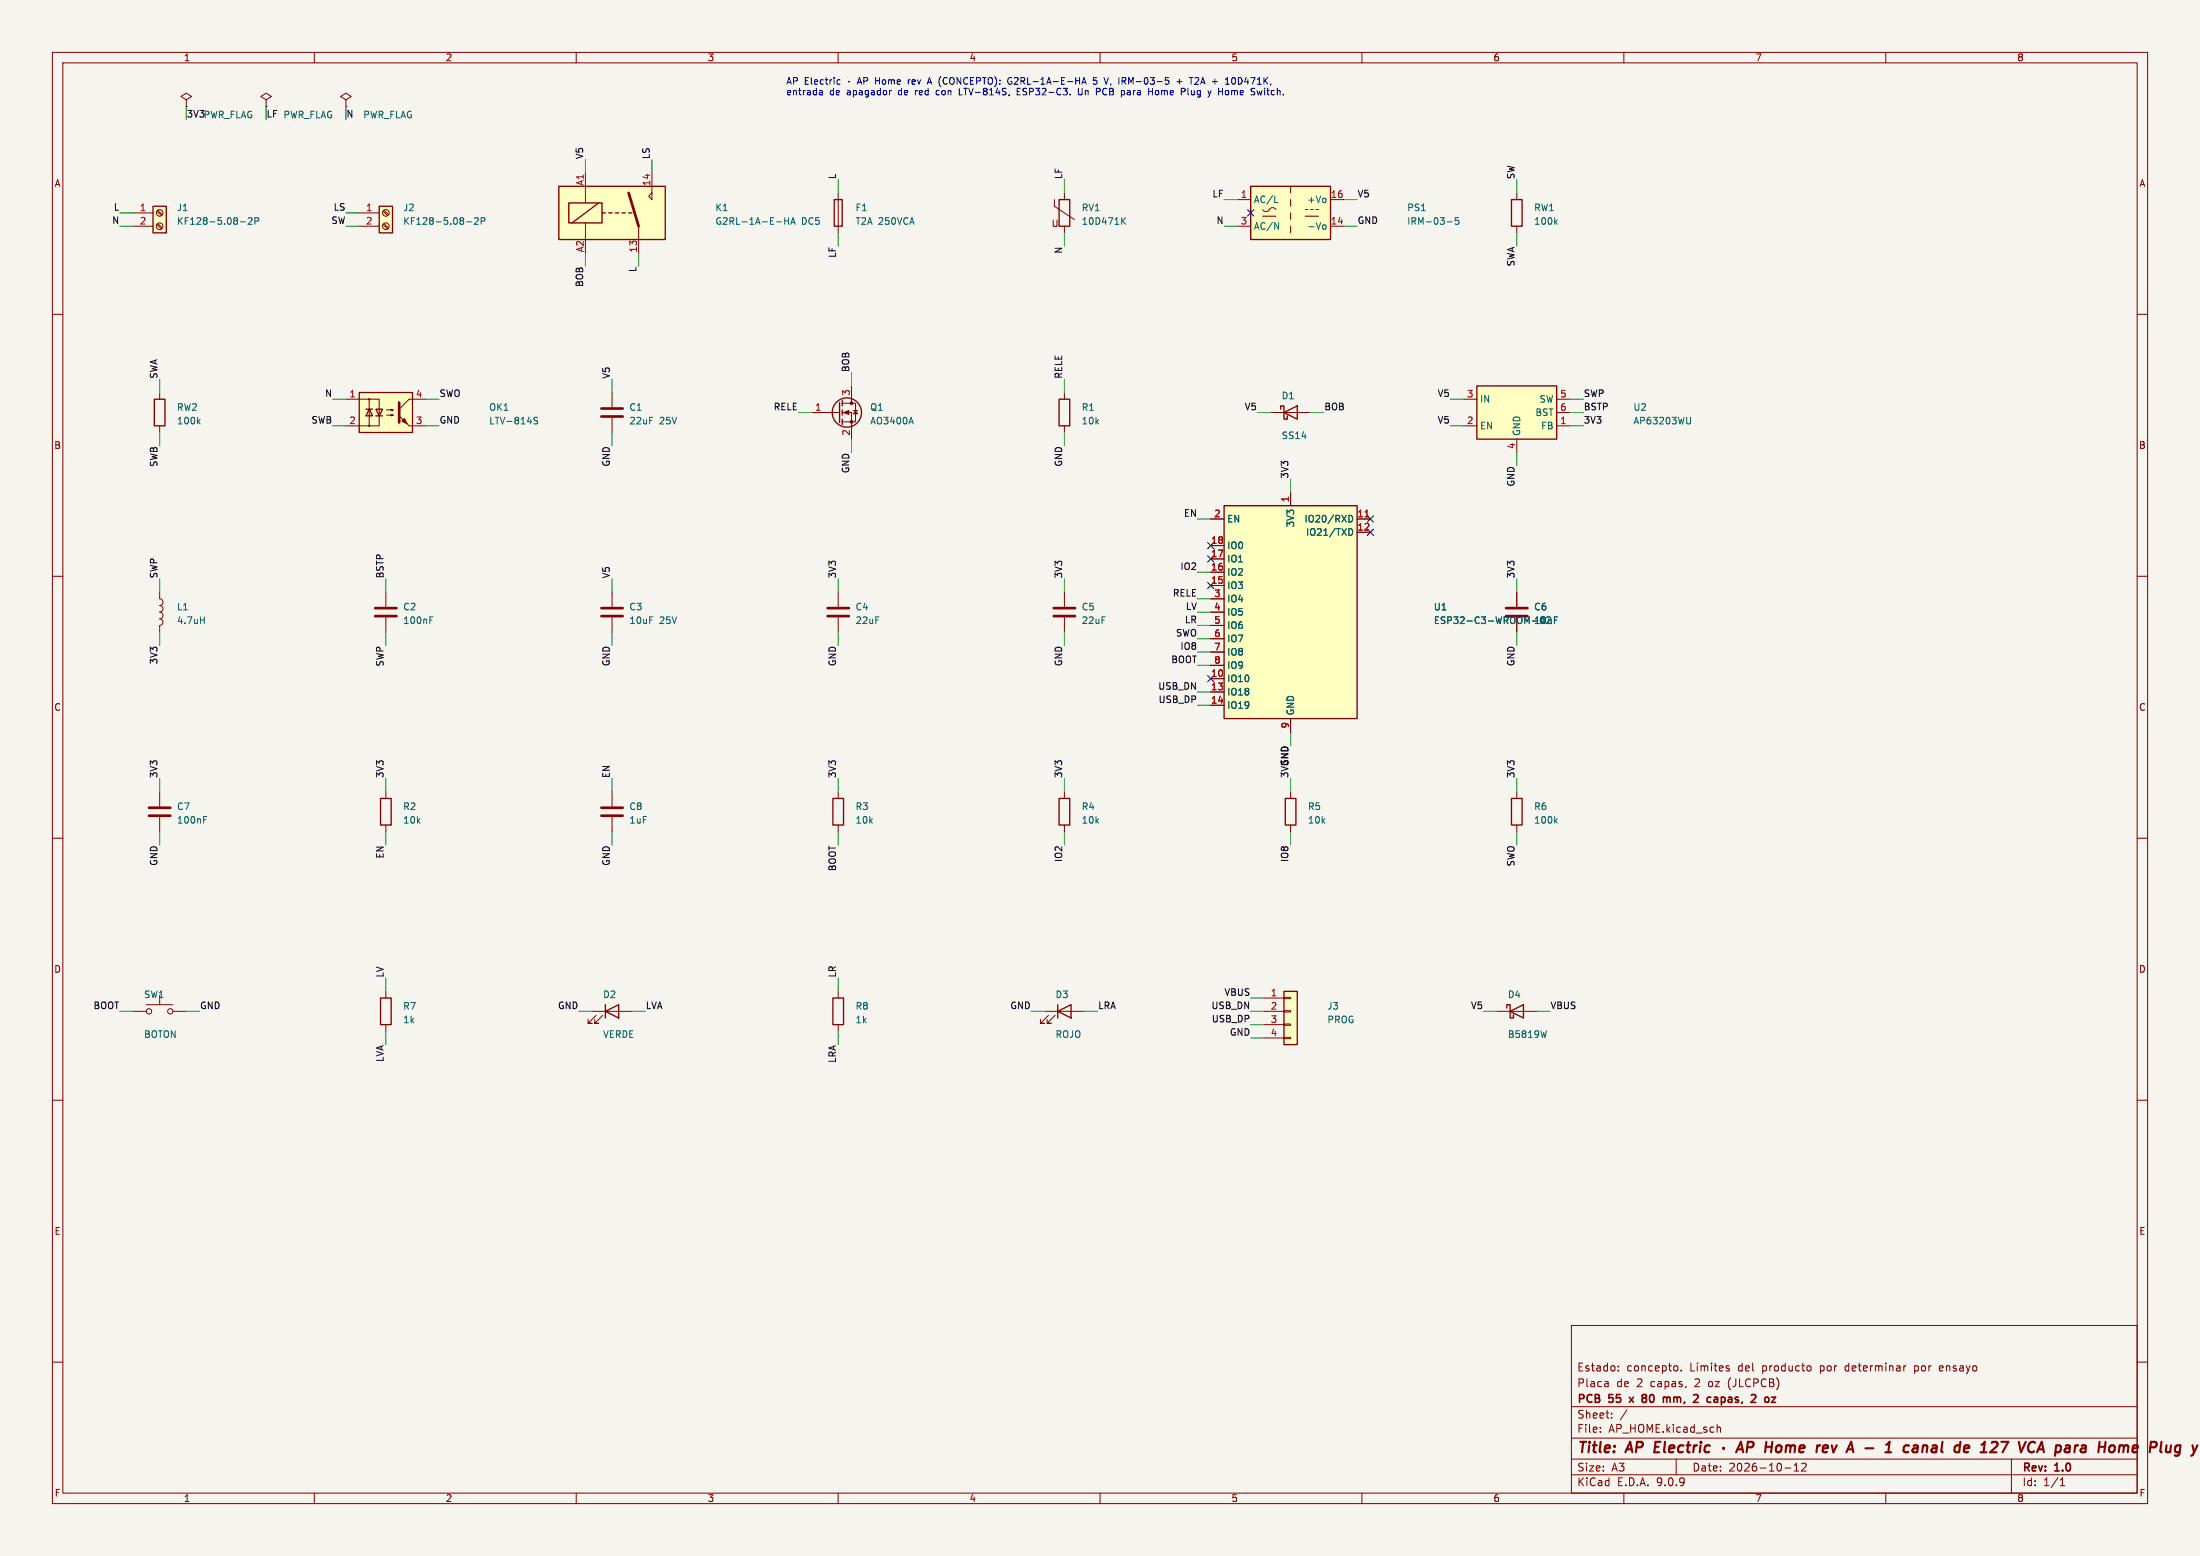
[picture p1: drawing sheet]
<svg xmlns="http://www.w3.org/2000/svg" width="420mm" height="297mm" viewBox="0 0 420 297" stroke-linecap="round" stroke-linejoin="round" font-family="sans-serif">
<path d="M0 0h420v297h-420z" fill="#f5f4ef" stroke="#f5f4ef" stroke-width=".19"/>
<g fill="none" stroke="#840000" stroke-width=".19">
<path d="M10 10h400v277h-400zM12 12h396v273h-396zM60 10v2M110 10v2M160 10v2M210 10v2M260 10v2M310 10v2M360 10v2M10 60h2M408 60h2M10 110h2"/>
<path d="M408 110h2M10 160h2M408 160h2M10 210h2M408 210h2M300 253h108v32h-108zM10 260h2M300 278.5h108M300 274.5h108M300 268.5h108M305.5 273.2v.2M305.5 272.5v.1"/>
<path d="M306.8 263.7l.2 .2v.8M307 264.6l-.1 .1M307 264l-.1 .1M307.7 270.5v.2M307.7 269.8v.1M308.9 261.5v.2M308.9 260.8v.1M310.6 269.1l-1.3 1.9M320 278.5v3M320 260.7l.3 .3v.4l-.3 .3M320.9 261.5v.2M322.8 260.2v1.5h.7"/>
<path d="M324 260.7v1M324.2 260.1l-.3 .2M324.7 260.7v1M324.7 260.8l.5-.1 .2 .2M325.4 260.9l.2-.2 .3 .1 .1 .9M325.4 260.9v.8M326.7 260.2v.1M326.7 260.7v1M327.2 260.7h.6M327.4 260.2v1.3l.4 .2M327.8 271.9v1.5M327.8 272.5l.2-.1 .4 .1v.9"/>
<path d="M328.2 261.2l.7-.2v-.2l-.5-.1-.2 .2 .1 .7h.6M330.1 260.8l-.4-.1-.2 .2 .1 .2 .5 .2v.3h-.6M336.5 260.8l.4-.1 .3 .3-.1 .6h-.6M336.5 260.7v1.5M337.9 260.7v1M338.3 260.7l-.3 .1-.1 .2M338.9 260.8l.3-.1 .3 .3v.4l-.3 .3-.3-.1-.2-.2zM340.8 260.8l-.4-.1-.3 .3 .1 .6h.6M340.8 260.2v1.5M341.5 260.7l.1 .9 .3 .1 .3-.2M342.2 260.7v1M342.5 279.7l.4-.4v1.5"/>
<path d="M343.5 260.8l-.4-.1-.3 .3 .1 .6h.6M343.9 260.7h.6M343.9 279.4l.6-.1 .2 .1 .1 .3-.9 1.1h.9M344.2 260.2v1.3l.3 .2M345.1 260.8l.3-.1 .3 .3v.4l-.3 .3-.3-.1-.2-.2zM363.9 260.7l-.3 .1-.2 .2M365.5 260.7v1.5M365.5 261.6l.2 .1M365.7 260.7l-.2 .1M370.7 260.7h-.3l-.2 .2 .1 .7 .4 .1M370.9 261l-.7 .2M384 278.5v6.5"/>
<path d="M408 260h2M60 285v2M110 285v2M160 285v2M210 285v2M260 285v2M300 281.5h108M310 285v2M340.7 280.2h1.2M342.5 280.8h.9M360 285v2M393.3 283.6h.9"/>
<path d="M393.3 282.5l.4-.4v1.5"/>
</g>
<g fill="none" stroke="#840000" stroke-width=".4">
<path d="M316.1 275.2l-.3 2h1M329.1 276.3l-.1 .2M331.4 277.2l.9-2 .5 2M331.7 276.6h.9M333.5 276.3h.8a.55 .55 0 0 0 .5-.5 .55 .55 0 0 0-.4-.6h-.7l-.3 2M337.1 276.2h1.1M337.2 275.2l-.2 2M338.3 275.2l-.2 2M339.5 275.9l-.4 .4-.1 .5 .2 .3 .4 .1M349.7 275.9l.3 1.3 .6-1.3M352.5 277.2l.9-2 .4 2M352.7 276.6h1"/>
<path d="M356.1 276.4h1.5M359.9 277.2h1.1M360.5 275.5l.2-.3-.2 2M364.4 276a.66 .66 0 0 0-.9 .3l-.1 .5 .1 .3h.8M365.3 276h.8M366.1 276.3l-.7 .1a.4 .4 0 0 0-.3 .4 .4 .4 0 0 0 .2 .4l.7-.1M368.8 277.1h.8M368.9 276h.8l-.1 1.2M369.7 276.3l-.9 .2M378.1 277.2h1.1M380.5 275.2l-.3 .2M381.2 276.1l-1.3 1.1h1.2"/>
<path d="M385.4 275.2l.4 2 .9-2M392.7 275.9l.6 .1 .2 .3-.1 .5-.4 .4M394.9 275.9l-.6 .1M395 276.4h-.5a.4 .4 0 0 0-.4 .4 .4 .4 0 0 0 .3 .4h.5M410.5 276.3h.8M411.4 275.2h-.8l-.2 2"/>
</g>
<g fill="none" stroke="#840000" stroke-width=".3">
<path d="M311 266.7l.8 1M311.8 266.7l-.8 1M313.6 266.8h.2M313.6 267.6h.6M313.8 266.8h.2M313.8 266.8l-.2 .1M314 266.8l.2 .1M314.2 266.3l-.4-.1-.3 .3M314.2 266.8h-.2M317.8 266.7l.3 .1 .1 .1M318.2 266.9l.2-.2 .4 .1v.1M318.2 266.9v.8"/>
<path d="M323.3 266.3l.6-.1 .3 .3M327.4 266.7h.3l.2 .2v.8M327.9 267.6l-.5 .1M327.9 267l-.5 .1M334.3 266.3l.6-.1 .3 .3M337.4 266.7l-.4 .1-.1 .2 .1 .5 .4 .2"/>
</g>
<path d="M68.6 74.9h10.1v7.7h-10.1z" fill="#ffffc2"/>
<path d="M68.6 74.9h10.1v7.7h-10.1zM69.8 78.1h1.3M70.5 78.1l.6 1.3h-1.3zM71.8 78.1h1.2l-.6 1.3zM71.8 79.4h1.2" fill="none" stroke="#840000" stroke-width=".25"/>
<g fill="none" stroke="#840000" stroke-width=".19">
<path d="M66 76.2h6.4v5.1h-6.4M70.5 76.2v5.1M73.8 78.2h1.3l-.4 .2v-.3l.4 .1M73.8 79.2h1.3l-.4 .2v-.3l.4 .1M81.3 76.2h-3.2l-1.9 1.9M78.1 81.3h3.2M30.5 113v1.3a.64 .64 0 0 1 .6 .6 .64 .64 0 0 1-.6 .7 .64 .64 0 0 1 .6 .6 .64 .64 0 0 1-.6 .6 .64 .64 0 0 1 .6 .7 .64 .64 0 0 1-.6 .6 .64 .64 0 0 1 .6 .6 .64 .64 0 0 1-.6 .7v1.3"/>
<circle cx="70.5" cy="76.2" r=".13"/>
<circle cx="70.5" cy="81.3" r=".13"/>
</g>
<path d="M76.2 76.8v3.8" fill="none" stroke="#840000" stroke-width=".51"/>
<g fill="#840000" stroke="#840000" stroke-width=".19">
<path d="M76.7 80.4l.5-.5 .5 1z"/>
<path d="M76.2 79.4l1.9 1.9z"/>
</g>
<path d="M102.6 79.7l-.4-.1-.2 .2v.3l.5 .3 .1 .3-.2 .2h-.5M38.3 118.4h.7M39 117.7v1.3" fill="none" stroke="#006464" stroke-width=".19"/>
<path d="M233.7 96.5h25.4v40.7h-25.4z" fill="#ffffc2"/>
<path d="M244.5 78.1v-.6h.6v2.5h.6v-.6M245.1 78.7l2.5-1.2v2.5zM233.7 96.5h25.4v40.7h-25.4z" fill="none" stroke="#840000" stroke-width=".25"/>
<g fill="none" stroke="#840000" stroke-width=".19">
<path d="M242.6 78.7h7.6M231.1 99.1h2.6M246.4 94v2.5M259.1 99.1h2.5M231.1 104.1h2.6M231.1 106.7h2.6M231.1 109.2h2.6M231.1 111.8h2.6M231.1 114.3h2.6M231.1 116.8h2.6M231.1 119.4h2.6M259.1 101.6h2.5"/>
<path d="M231.1 121.9h2.6M231.1 124.5h2.6M231.1 127h2.6M231.1 129.5h2.6M231.1 132.1h2.6M231.1 134.6h2.6M246.4 137.2v2.5"/>
</g>
<path d="M257.5 98.4a.64 .64 0 0 1 .7 .6 .64 .64 0 0 1-.7 .6M257.5 100.9a.64 .64 0 0 1 .7 .6 .64 .64 0 0 1-.7 .7" fill="none" stroke="#006464" stroke-width=".19"/>
<path d="M260.6 98.6h.7" fill="none" stroke="#a90000" stroke-width=".19"/>
<path d="M281.9 73.7h15.3v10.1h-15.3z" fill="#ffffc2"/>
<path d="M288.5 38.1h2.1v5.1h-2.1zM281.9 73.7h15.3v10.1h-15.3z" fill="none" stroke="#840000" stroke-width=".25"/>
<path d="M289.6 36.8v1.3M289.6 43.2v1.3M279.4 76.2h2.5M297.2 76.2h2.5M297.2 78.7h2.5M279.4 81.3h2.5M289.6 83.8v2.6M297.2 81.3h2.5" fill="none" stroke="#840000" stroke-width=".19"/>
<path d="M296.9 42.3l.4 .5M297.3 42l-.5 .5M322.7 79.6v1.1l-.1 .2h-.4" fill="none" stroke="#006464" stroke-width=".19"/>
<path d="M238.8 35.6h15.2v10.1h-15.2z" fill="#ffffc2"/>
<path d="M238.8 35.6h15.2v10.1h-15.2zM29.5 76.2h2v5.1h-2z" fill="none" stroke="#840000" stroke-width=".25"/>
<g fill="none" stroke="#840000" stroke-width=".19">
<path d="M35.6 19.1l1-.7-1-.6-1.1 .6 1.1 .7v1.2M50.8 19.1l1-.7-1-.6-1 .6 1 .7v1.2M66 19.1l1.1-.7-1.1-.6-1 .6 1 .7v1.2M35.6 20.3h.1M50.8 20.3h.1M66 20.3h.1M236.2 38.1h2.6M246.4 35.6v1.2M246.4 38.1v1.3M254 38.1h2.5M236.2 43.2h2.6M241 40a.83 .83 0 0 0 .9 .4 .83 .83 0 0 0 .6-.6 .73 .73 0 0 1 1.1 .2"/>
<path d="M241 41.3h2.6M246.4 40.6v1.3M246.4 43.2v1.3M249.2 41.3h2.5M249.2 40h.5M250.2 40h.5M251.2 40h.5M254 43.2h2.5M30.5 74.9v1.3M30.5 81.3v1.3M73.7 113v2.8M73.7 117.9v2.8"/>
</g>
<path d="M243.4 38.7h.6M243.4 42.5l.7 1.3v-1.3M252.7 42.9l.3 .1 .1 .2v.4l-.4 .2M276.3 42.3h.9M278.4 41.5h-.6v.7l.2-.2 .4 .1 .1 .2-.1 .4-.1 .1-.5-.1M37.8 80.4l.4 .5M38.2 80.1l-.5 .5M82.1 118.4h.4M82.1 117.7h.6" fill="none" stroke="#006464" stroke-width=".19"/>
<path d="M71.6 116.1h4.1M71.6 117.6h4.1" fill="none" stroke="#840000" stroke-width=".51"/>
<path d="M72.4 39.4h2.5v5.1h-2.5z" fill="#ffffc2"/>
<path d="M72.4 39.4h2.5v5.1h-2.5z" fill="none" stroke="#840000" stroke-width=".25"/>
<g fill="none" stroke="#840000" stroke-width=".19">
<path d="M68.6 40.6h3.8M68.6 43.2h3.8M73.1 40.3l.9 .8M73.1 42.8l.9 .9M73.3 40.1l.9 .9M73.3 42.7l.9 .8"/>
<circle cx="73.7" cy="43.2" r=".63"/>
<circle cx="73.7" cy="40.6" r=".63"/>
</g>
<path d="M89.1 42.3h.9M90.6 41.7l.5-.2 .2 .4-.8 .9h.8M91.8 42.2h.7l.1-.2-.1-.3-.7-.2v1.3" fill="none" stroke="#006464" stroke-width=".19"/>
<path d="M29.2 39.4h2.5v5.1h-2.5z" fill="#ffffc2"/>
<g fill="none" stroke="#840000" stroke-width=".25">
<path d="M29.2 39.4h2.5v5.1h-2.5zM159.3 38.1h1.5v5.1h-1.5zM202.2 38.1h2v5.1h-2zM160.3 76.8v3.8M160.8 76.5v1M160.8 78.2v1M202.2 76.2h2v5.1h-2zM160.8 80v1"/>
<circle cx="161.7" cy="78.7" r="2.79"/>
</g>
<g fill="none" stroke="#840000" stroke-width=".19">
<path d="M160 36.8v7.7M201.3 38.1v1.3l3.8 2.5M203.2 36.8v1.3M25.4 40.6h3.8M25.4 43.2h3.8M29.9 40.3l.9 .8M29.9 42.8l.9 .9M30.1 40.1l.9 .9M30.1 42.7l.9 .8M203.2 43.2v1.3M154.9 78.7h5.4M160.8 77h2.5v3.5h-2.5"/>
<path d="M160.8 78.7h1.8v5.1M162.6 73.7v3.3M162.9 78.4h.8M163.3 78.4l.4 .6h-.8zM203.2 74.9v1.3M203.2 81.3v1.3M160 113v2.8M160 117.9v2.8"/>
<circle cx="30.5" cy="43.2" r=".63"/>
<circle cx="30.5" cy="40.6" r=".63"/>
</g>
<path d="M45.9 42.3h1M47.4 41.7l.5-.2 .2 .4-.8 .9h.8M48.7 42.2h.6l.1-.2-.1-.3-.6-.2v1.3M214.3 42.1l.6 .7M214.9 41.5l-.8 .8M173.9 79.6l.5 1.3" fill="none" stroke="#006464" stroke-width=".19"/>
<g fill="#840000" stroke="#840000" stroke-width=".19">
<path d="M161 78.7l1.1-.3v.7z"/>
<circle cx="162.6" cy="77" r=".25"/>
<circle cx="162.6" cy="80.5" r=".25"/>
</g>
<path d="M158 116.1h4.1M158 117.6h4.1" fill="none" stroke="#840000" stroke-width=".51"/>
<path d="M245.1 189.2h2.5v10.2h-2.5z" fill="#ffffc2"/>
<g fill="none" stroke="#840000" stroke-width=".25">
<path d="M72.6 152.4h2.1v5.1h-2.1zM159 152.4h2v5.1h-2zM202.2 152.4h2v5.1h-2zM245.4 152.4h2v5.1h-2zM288.5 152.4h2.1v5.1h-2.1zM72.6 190.5h2.1v5.1h-2.1zM115.6 193l2.5-1.2v2.5zM115.6 191.8v2.5M159 190.5h2v5.1h-2zM201.9 193l2.6-1.2v2.5zM201.9 191.8v2.5M245.1 189.2h2.5v10.2h-2.5z"/>
<path d="M287.7 192.4v-.6h.6v2.5h.6v-.6M288.3 193l2.5-1.2v2.5z"/>
</g>
<g fill="none" stroke="#840000" stroke-width=".19">
<path d="M203.2 113v2.8M203.2 117.9v2.8M289.6 113v2.8M289.6 117.9v2.8M30.5 151.1v2.8M30.5 156v2.8M73.7 151.1v1.3M73.7 157.5v1.3M116.8 151.1v2.8M116.8 156v2.8M160 151.1v1.3M160 157.5v1.3"/>
<path d="M203.2 151.1v1.3M203.2 157.5v1.3M246.4 151.1v1.3M246.4 157.5v1.3M289.6 151.1v1.3M289.6 157.5v1.3M25.4 193h2.5M27.9 191.8h5.1M30.5 190v1.8M33 193h2.6M73.7 189.2v1.3M73.7 195.6v1.3"/>
<path d="M113 193h7.6M113.8 193.8l-1.5 1.5h.7h-.7v-.7M115.1 193.8l-1.6 1.5h.8h-.8v-.7M160 189.2v1.3M160 195.6v1.3M199.4 193h7.6M200.2 193.8l-1.6 1.5h.8h-.8v-.7M201.4 193.8l-1.5 1.5h.8h-.8v-.7M241.3 190.5h3.8M241.3 193h3.8M241.3 195.6h3.8M241.3 198.1h3.8"/>
<path d="M245.1 190.4h1.3v.2h-1.3zM245.1 192.9h1.3v.3h-1.3zM245.1 195.5h1.3v.2h-1.3zM245.1 198h1.3v.2h-1.3zM285.7 193h7.7"/>
<circle cx="28.4" cy="193" r=".51"/>
<circle cx="32.5" cy="193" r=".51"/>
</g>
<path d="M38.9 156.5h.4M38.9 155.8h.6M296.9 156.6l.4 .5M297.3 156.3l-.5 .5M295.2 196.7l-.3 1.3" fill="none" stroke="#006464" stroke-width=".19"/>
<path d="M201.2 116.1h4M201.2 117.6h4M287.5 116.1h4.1M287.5 117.6h4.1M28.4 154.2h4.1M28.4 155.7h4.1M114.8 154.2h4.1M114.8 155.7h4.1" fill="none" stroke="#840000" stroke-width=".51"/>
<path d="M106.7 35.6h20.3v10.1h-20.3z" fill="#ffffc2"/>
<g fill="none" stroke="#840000" stroke-width=".19">
<path d="M111.8 33v5.7M124.5 33v5.1l-.7-.6 .7-.7M111.8 42.5v3.2M121.9 43.2v5.1M116.8 74.9v2.8M116.8 79.8v2.8M231.1 99.1h2.6M246.4 94v2.5M259.1 99.1h2.5M116.8 113v2.8M116.8 117.9v2.8M231.1 104.1h2.6"/>
<path d="M231.1 106.7h2.6M231.1 109.2h2.6M231.1 111.8h2.6M231.1 114.3h2.6M231.1 116.8h2.6M231.1 119.4h2.6M259.1 101.6h2.5M289.6 113v2.8M289.6 117.9v2.8M231.1 121.9h2.6M231.1 124.5h2.6M231.1 127h2.6"/>
<path d="M231.1 129.5h2.6M231.1 132.1h2.6M231.1 134.6h2.6M246.4 137.2v2.5"/>
</g>
<path d="M106.7 35.6h20.3v10.1h-20.3zM108.6 38.7h6.3v3.8h-6.3zM114.3 38.7l-5.1 3.8M114.9 40.6h.7M116.2 40.6h.6M117.5 40.6h.6M118.7 40.6h.7M120 40.6h.6" fill="none" stroke="#840000" stroke-width=".25"/>
<path d="M120 36.8l1.9 6.4M114.8 78h4.1M114.8 79.5h4.1M114.8 116.1h4.1M114.8 117.6h4.1" fill="none" stroke="#840000" stroke-width=".51"/>
<path d="M149.8 41.5v1.3M149.8 42.2h.7M150.5 41.5v1.3M151 42.8l.4-1.3 .4 1.3M151.1 42.5h.6M257.5 98.4a.64 .64 0 0 1 .7 .6 .64 .64 0 0 1-.7 .6M257.5 100.9a.64 .64 0 0 1 .7 .6 .64 .64 0 0 1-.7 .7" fill="none" stroke="#006464" stroke-width=".19"/>
<g fill="none" stroke="#009600" stroke-width=".19">
<path d="M35.6 20.3v2.6M50.8 20.3v2.6M66 20.3v2.6M111.8 30.5v2.5M124.5 30.5v2.5M160 34.3v2.5M203.2 34.3v2.5M233.7 38.1h2.5M256.5 38.1h2.6M289.6 34.3v2.5M22.9 43.2h2.5M22.9 40.6h2.5"/>
<path d="M66 43.2h2.6M66 40.6h2.6M111.8 48.3v2.5M121.9 48.3v2.5M160 44.5v2.5M203.2 44.5v2.5M233.7 43.2h2.5M256.5 43.2h2.6M289.6 44.5v2.5M30.5 72.4v2.5M63.5 76.2h2.5M81.3 76.2h2.5"/>
<path d="M116.8 72.4v2.5M152.4 78.7h2.5M162.6 71.1v2.6M203.2 72.4v2.5M240 78.7h2.6M250.2 78.7h2.5M276.9 76.2h2.5M299.7 76.2h2.6M299.7 78.7h2.6M30.5 82.6v2.5M63.5 81.3h2.5M81.3 81.3h2.5"/>
<path d="M116.8 82.6v2.5M162.6 83.8v2.6M203.2 82.6v2.5M228.6 99.1h2.5M246.4 91.4v2.6M276.9 81.3h2.5M289.6 86.4v2.5M299.7 81.3h2.6M30.5 110.5v2.5M73.7 110.5v2.5M116.8 110.5v2.5M160 110.5v2.5"/>
<path d="M203.2 110.5v2.5M228.6 119.4h2.5M228.6 109.2h2.5M228.6 114.3h2.5M228.6 116.8h2.5M289.6 110.5v2.5M30.5 120.7v2.5M73.7 120.7v2.5M116.8 120.7v2.5M160 120.7v2.5M203.2 120.7v2.5M228.6 124.5h2.5"/>
<path d="M228.6 132.1h2.5M228.6 127h2.5M228.6 121.9h2.5M228.6 134.6h2.5M246.4 139.7v2.5M289.6 120.7v2.5M30.5 148.6v2.5M30.5 158.8v2.5M73.7 148.6v2.5M73.7 158.8v2.5M116.8 148.6v2.5M116.8 158.8v2.5"/>
<path d="M160 148.6v2.5M160 158.8v2.5M203.2 148.6v2.5M203.2 158.8v2.5M246.4 148.6v2.5M246.4 158.8v2.5M289.6 148.6v2.5M289.6 158.8v2.5M22.9 193h2.5M35.6 193h2.5M73.7 186.7v2.5M73.7 196.9v2.5"/>
<path d="M110.5 193h2.5M120.6 193h2.6M160 186.7v2.5M160 196.9v2.5M196.8 193h2.6M207 193h2.5M238.8 193h2.5M238.8 190.5h2.5M238.8 195.6h2.5M238.8 198.1h2.5M283.2 193h2.5M293.4 193h2.5"/>
</g>
<g fill="none" stroke="#000084" stroke-width=".19">
<path d="M238.2 40l1.2 1.2M239.4 40l-1.2 1.2M261 98.5l1.2 1.2M262.2 98.5l-1.2 1.2M230.5 103.5l1.2 1.2M230.5 106.1l1.2 1.2M230.5 111.2l1.2 1.2M231.7 103.5l-1.2 1.2M231.7 106.1l-1.2 1.2M231.7 111.2l-1.2 1.2M261 101l1.2 1.2M262.2 101l-1.2 1.2"/>
<path d="M230.5 128.9l1.2 1.2M231.7 128.9l-1.2 1.2"/>
</g>
<g fill="none" stroke="#0000c2" stroke-width=".19">
<path d="M156.6 17.3l.4 .2v.6M157 18.1h-.4M157 17.6h-.4M159.9 16h.5M159.9 15.3h.5M162.1 15.5v.1M163.6 16.1l.5-1.3 .4 1.3M163.8 15.7h.6M164.9 15.5l.6-.1 .1-.2v-.3l-.7-.1v1.3M167.2 14.8v1.3M167.2 15.4h.7M167.9 14.8v1.3"/>
<path d="M168.5 15.3l.3-.1 .3 .3v.3l-.3 .3-.3-.1-.1-.2zM169.6 15.3l.4-.1 .2 .2M169.6 15.2v.9M170.2 17.3l-.4 .2M170.2 15.4l.2-.2 .3 .1v.8M170.2 15.4v.7M171.3 15.6l.6-.1-.1-.2-.4-.1-.1 .2v.6h.5M173.4 15.2v.9M173.6 15.2l-.2 .3M177.1 15.7h.6M177.4 14.8l-.4 1.3M178.8 17.4l-.1 .5 .2 .2"/>
<path d="M183.1 16.8v1.3h.6M192.4 15.5l.2 .5h.6M192.9 15.5h.3M193.1 14.9h-.5l-.2 .4M194.2 16.8v1.3h.6M194.2 17.5h.4M205.9 16.8v1.1l.2 .2h.4l.1-.2v-1.1M206.5 16.1l.4-1.3 .5 1.3M206.6 15.7h.7M209.4 14.8h-.6l-.1 .6 .2-.1h.4l.1 .2v.5l-.2 .1-.5-.1M210 17.1v.3l-.2 .1M212 16.2v.1"/>
<path d="M215.2 17.7v.4M219.3 17.5h.7M219.3 16.8v1.3M220 16.8v1.3M220.7 17.3l-.1 .2 .1 .6M224.7 15.6h.9M225.2 15.1v1M226.8 16.8v1.1l.2 .2M227 14.8h.8M227.4 14.8v1.3M228.1 14.9l.5-.1 .2 .4-.7 .9h.7M232.6 16.8v1.3"/>
<path d="M233.4 16.8v1.3M234.3 17.3l.3 .2v.4l-.3 .2M235.4 14.8a.68 .68 0 0 1 .5 .6 .68 .68 0 0 1-.5 .7M240.9 17.3l-.2 .8-.2-.6-.3 .6"/>
</g>
<path d="M260.6 98.6h.7" fill="none" stroke="#a90000" stroke-width=".19"/>
<g font-size="2.8" fill="#840000">
<text x="301" y="277.9">Title:</text>
<text x="310.6" y="277.9">AP</text>
<text x="316.7" y="277.9">Electric</text>
<text x="340.2" y="277.9">Home</text>
<text x="357.6" y="277.9">A</text>
<text x="366.5" y="277.9">1</text>
<text x="370.7" y="277.9">canal</text>
<text x="381.2" y="277.9">de</text>
<text x="387.1" y="277.9">127</text>
<text x="395.1" y="277.9">VCA para</text>
<text x="411.8" y="277.9">Home</text>
</g>
<g font-size="2.1" fill="#840000">
<text x="301" y="262">Estado:</text>
<text x="310.5" y="262">concepto.</text>
<text x="332" y="262">del</text>
<text x="347.8" y="262">por</text>
<text x="352.8" y="262">determinar</text>
<text x="366.2" y="262">por</text>
<text x="371.1" y="262">ensayo</text>
<text x="301" y="268.2">PCB</text>
<text x="301" y="265">Placa</text>
<text x="307.2" y="268.2">55</text>
<text x="308.6" y="265">de</text>
<text x="311.8" y="268.2">x</text>
<text x="312.5" y="265">2</text>
<text x="314.8" y="268.2">80</text>
<text x="315.2" y="265">capas,</text>
<text x="319.4" y="268.2">mm,</text>
<text x="323.8" y="265">2</text>
<text x="325.8" y="268.2">2</text>
<text x="326.6" y="265">oz</text>
<text x="329" y="268.2">capas,</text>
<text x="330.4" y="265">(JLCPCB)</text>
<text x="338" y="268.2">2</text>
<text x="301" y="273.7">File:</text>
<text x="301" y="271">Sheet:</text>
<text x="307.1" y="273.7">AP_HOME.kicad_sch</text>
<text x="301" y="281.1">Size:</text>
<text x="307.6" y="281.1">A3</text>
<text x="323" y="281.1">Date:</text>
<text x="330" y="281.1">2026-10-12</text>
<text x="386" y="281.3">Rev:</text>
<text x="392.4" y="281.3">1.0</text>
<text x="301" y="283.9">KiCad</text>
<text x="308.7" y="283.9">E.D.A.</text>
<text x="316.3" y="283.9">9.0.9</text>
<text x="386" y="283.9">Id:</text>
<text x="390.1" y="283.9">1/1</text>
</g>
<g font-size="1.8" fill="#840000">
<text x="35" y="11.9">1</text>
<text x="85" y="11.9">2</text>
<text x="135" y="11.9">3</text>
<text x="185" y="11.9">4</text>
<text x="235" y="11.9">5</text>
<text x="285" y="11.9">6</text>
<text x="335" y="11.9">7</text>
<text x="385" y="11.9">8</text>
<text x="10.3" y="35.9">A</text>
<text x="408.3" y="35.9">A</text>
<text x="200.7" y="43.5">U</text>
<text x="10.3" y="85.9">B</text>
<text x="408.2" y="85.9">B</text>
<text x="10.3" y="135.9">C</text>
<text x="408.2" y="135.9">C</text>
<text x="10.3" y="185.9">D</text>
<text x="408.2" y="185.9">D</text>
<text x="10.3" y="235.9">E</text>
<text x="408.3" y="235.9">E</text>
<text x="10.3" y="285.9">F</text>
<text x="35" y="286.9">1</text>
<text x="85" y="286.9">2</text>
<text x="135" y="286.9">3</text>
<text x="185" y="286.9">4</text>
<text x="235" y="286.9">5</text>
<text x="285" y="286.9">6</text>
<text x="335" y="286.9">7</text>
<text x="385" y="286.9">8</text>
<text x="408.3" y="285.9">F</text>
</g>
<g font-size="1.8" fill="#0000c2">
<text x="150" y="16.5">AP Electric</text>
<text x="174" y="16.5">rev</text>
<text x="178" y="16.5">A (CONCEPTO):</text>
<text x="193.7" y="16.5">G2RL-1A-E-HA</text>
<text x="210.2" y="16.5">5</text>
<text x="212.6" y="16.5">V, IRM-03-5</text>
<text x="229.4" y="16.5">T2A +</text>
<text x="236.6" y="16.5">10D471K,</text>
<text x="150" y="18.5">entrada</text>
<text x="158.4" y="18.5">de</text>
<text x="161.8" y="18.5">apagador</text>
<text x="171.8" y="18.5">de</text>
<text x="175.2" y="18.5">red</text>
<text x="179.4" y="18.5">con</text>
<text x="183.9" y="18.5">LTV-814S,</text>
<text x="195.2" y="18.5">ESP32-C3.</text>
<text x="207.1" y="18.5">Un</text>
<text x="210.7" y="18.5">PCB</text>
<text x="215.7" y="18.5">para</text>
<text x="221.1" y="18.5">Home</text>
<text x="227.5" y="18.5">Plug</text>
<text x="233" y="18.5">y</text>
<text x="235.1" y="18.5">Home</text>
<text x="241.5" y="18.5">Switch.</text>
</g>
<g font-size="1.8" fill="#0f0f0f">
<text x="35.6" y="22.5">3V3PWR_FLAG</text>
<text x="50.8" y="22.5">LF PWR_FLAG</text>
<text x="66" y="22.5">N</text>
<text x="111.4" y="30.5" transform="rotate(-90 111.4 30.5)">V5</text>
<text x="124.1" y="30.5" transform="rotate(-90 124.1 30.5)">LS</text>
<text x="159.7" y="34.3" transform="rotate(-90 159.7 34.3)">L</text>
<text x="202.9" y="34.3" transform="rotate(-90 202.9 34.3)">LF</text>
<text x="289.2" y="34.3" transform="rotate(-90 289.2 34.3)">SW</text>
<text x="21.6" y="40.3">L</text>
<text x="63.6" y="40.3">LS</text>
<text x="231.4" y="37.8">LF</text>
<text x="259.1" y="37.8">V5</text>
<text x="21.3" y="42.8">N</text>
<text x="63.2" y="42.8">SW</text>
<text x="232.1" y="42.8">N</text>
<text x="259.1" y="42.8">GND</text>
<text x="121.6" y="52" transform="rotate(-90 121.6 52)">L</text>
<text x="159.7" y="49.3" transform="rotate(-90 159.7 49.3)">LF</text>
<text x="202.9" y="48.5" transform="rotate(-90 202.9 48.5)">N</text>
<text x="289.2" y="50.9" transform="rotate(-90 289.2 50.9)">SWA</text>
<text x="111.4" y="54.9" transform="rotate(-90 111.4 54.9)">BOB</text>
<text x="162.2" y="71.1" transform="rotate(-90 162.2 71.1)">BOB</text>
<text x="30.1" y="72.4" transform="rotate(-90 30.1 72.4)">SWA</text>
<text x="62" y="75.9">N</text>
<text x="83.8" y="75.9">SWO</text>
<text x="116.5" y="72.4" transform="rotate(-90 116.5 72.4)">V5</text>
<text x="202.9" y="72.4" transform="rotate(-90 202.9 72.4)">RELE</text>
<text x="274.4" y="75.9">V5</text>
<text x="302.3" y="75.9">SWP</text>
<text x="59.4" y="80.9">SWB</text>
<text x="83.8" y="80.9">GND</text>
<text x="147.6" y="78.4">RELE</text>
<text x="237.5" y="78.4">V5</text>
<text x="252.7" y="78.4">BOB</text>
<text x="274.4" y="80.9">V5</text>
<text x="302.3" y="78.4">BSTP</text>
<text x="302.3" y="80.9">3V3</text>
<text x="30.1" y="89.2" transform="rotate(-90 30.1 89.2)">SWB</text>
<text x="116.5" y="89.2" transform="rotate(-90 116.5 89.2)">GND</text>
<text x="202.9" y="89.2" transform="rotate(-90 202.9 89.2)">GND</text>
<text x="162.2" y="90.4" transform="rotate(-90 162.2 90.4)">GND</text>
<text x="246" y="91.4" transform="rotate(-90 246 91.4)">3V3</text>
<text x="289.2" y="93" transform="rotate(-90 289.2 93)">GND</text>
<text x="225.9" y="98.7">EN</text>
<text x="30.1" y="110.5" transform="rotate(-90 30.1 110.5)">SWP</text>
<text x="73.3" y="110.5" transform="rotate(-90 73.3 110.5)">BSTP</text>
<text x="116.5" y="110.5" transform="rotate(-90 116.5 110.5)">V5</text>
<text x="159.7" y="110.5" transform="rotate(-90 159.7 110.5)">3V3</text>
<text x="202.9" y="110.5" transform="rotate(-90 202.9 110.5)">3V3</text>
<text x="223.8" y="114">RELE</text>
<text x="225.3" y="108.9">IO2</text>
<text x="289.2" y="110.5" transform="rotate(-90 289.2 110.5)">3V3</text>
<text x="226.1" y="119">LR</text>
<text x="226.3" y="116.5">LV</text>
<text x="224.4" y="121.6">SWO</text>
<text x="225.3" y="124.1">IO8</text>
<text x="30.1" y="126.9" transform="rotate(-90 30.1 126.9)">3V3</text>
<text x="73.3" y="127.3" transform="rotate(-90 73.3 127.3)">SWP</text>
<text x="116.5" y="127.3" transform="rotate(-90 116.5 127.3)">GND</text>
<text x="159.7" y="127.3" transform="rotate(-90 159.7 127.3)">GND</text>
<text x="202.9" y="127.3" transform="rotate(-90 202.9 127.3)">GND</text>
<text x="221" y="131.7">USB_DN</text>
<text x="223.5" y="126.7">BOOT</text>
<text x="289.2" y="127.3" transform="rotate(-90 289.2 127.3)">GND</text>
<text x="221.1" y="134.3">USB_DP</text>
<text x="30.1" y="148.6" transform="rotate(-90 30.1 148.6)">3V3</text>
<text x="73.3" y="148.6" transform="rotate(-90 73.3 148.6)">3V3</text>
<text x="116.5" y="148.6" transform="rotate(-90 116.5 148.6)">EN</text>
<text x="159.7" y="148.6" transform="rotate(-90 159.7 148.6)">3V3</text>
<text x="202.9" y="148.6" transform="rotate(-90 202.9 148.6)">3V3</text>
<text x="246" y="148.6" transform="rotate(-90 246 148.6)">3V3</text>
<text x="246" y="146.3" transform="rotate(-90 246 146.3)">GND</text>
<text x="289.2" y="148.6" transform="rotate(-90 289.2 148.6)">3V3</text>
<text x="30.1" y="165.4" transform="rotate(-90 30.1 165.4)">GND</text>
<text x="73.3" y="164" transform="rotate(-90 73.3 164)">EN</text>
<text x="116.5" y="165.4" transform="rotate(-90 116.5 165.4)">GND</text>
<text x="159.7" y="166.4" transform="rotate(-90 159.7 166.4)">BOOT</text>
<text x="202.9" y="164.6" transform="rotate(-90 202.9 164.6)">IO2</text>
<text x="246" y="164.6" transform="rotate(-90 246 164.6)">IO8</text>
<text x="289.2" y="165.5" transform="rotate(-90 289.2 165.5)">SWO</text>
<text x="73.3" y="186.7" transform="rotate(-90 73.3 186.7)">LV</text>
<text x="159.7" y="186.7" transform="rotate(-90 159.7 186.7)">LR</text>
<text x="233.7" y="190.2">VBUS</text>
<text x="17.8" y="192.7">BOOT</text>
<text x="38.1" y="192.7">GND</text>
<text x="106.4" y="192.7">GND</text>
<text x="123.2" y="192.7">LVA</text>
<text x="192.8" y="192.7">GND</text>
<text x="209.5" y="192.7">LRA</text>
<text x="231.2" y="192.7">USB_DN</text>
<text x="231.2" y="195.2">USB_DP</text>
<text x="234.7" y="197.8">GND</text>
<text x="280.7" y="192.7">V5</text>
<text x="295.9" y="192.7">VBUS</text>
<text x="73.3" y="202.8" transform="rotate(-90 73.3 202.8)">LVA</text>
<text x="159.7" y="203" transform="rotate(-90 159.7 203)">LRA</text>
</g>
<g font-size="1.8" fill="#006464">
<text x="69.2" y="22.8">PWR_FLAG</text>
<text x="33.7" y="40.5">J1</text>
<text x="76.9" y="40.5">J2</text>
<text x="136.5" y="40.5">K1</text>
<text x="163.2" y="40.5">F1</text>
<text x="206.4" y="40.5">RV1</text>
<text x="239.3" y="39">AC/L</text>
<text x="249.5" y="39">+Vo</text>
<text x="268.5" y="40.5">PS1</text>
<text x="292.8" y="40.5">RW1</text>
<text x="33.7" y="43.1">KF128-5.08-2P</text>
<text x="76.9" y="43.1">KF128-5.08-2P</text>
<text x="136.5" y="43.1">G2RL-1A-E-HA</text>
<text x="153" y="43.1">DC5</text>
<text x="163.2" y="43.1">T2A 250VCA</text>
<text x="206.4" y="43.1">10D471K</text>
<text x="239.3" y="44">AC/N</text>
<text x="249.5" y="44">-Vo</text>
<text x="268.5" y="43.1">IRM-03-5</text>
<text x="292.8" y="43.1">100k</text>
<text x="244.6" y="76.4">D1</text>
<text x="282.4" y="77.1">IN</text>
<text x="293.8" y="77.1">SW</text>
<text x="33.7" y="78.6">RW2</text>
<text x="33.7" y="81.2">100k</text>
<text x="93.3" y="81.2">LTV-814S</text>
<text x="93.3" y="78.6">OK1</text>
<text x="120" y="78.6">C1</text>
<text x="120" y="81.2">22uF</text>
<text x="125.9" y="81.2">25V</text>
<text x="166" y="81.2">AO3400A</text>
<text x="166" y="78.6">Q1</text>
<text x="206.4" y="78.6">R1</text>
<text x="206.4" y="81.2">10k</text>
<text x="282.4" y="82.1">EN</text>
<text x="290.4" y="83.3" transform="rotate(-90 290.4 83.3)">GND</text>
<text x="293" y="79.6">BST</text>
<text x="294.1" y="82.1">FB</text>
<text x="311.7" y="78.6">U2</text>
<text x="311.7" y="81.2">AP63203WU</text>
<text x="244.6" y="84">SS14</text>
<text x="234.2" y="99.9">EN</text>
<text x="247.2" y="100.7" transform="rotate(-90 247.2 100.7)">3V3</text>
<text x="248.9" y="99.9">IO20/RXD</text>
<text x="234.2" y="105">IO0</text>
<text x="234.2" y="107.5">IO1</text>
<text x="249.2" y="102.5">IO21/TXD</text>
<text x="234.2" y="110.1">IO2</text>
<text x="234.2" y="112.6">IO3</text>
<text x="33.7" y="119.3">4.7uH</text>
<text x="33.7" y="116.7">L1</text>
<text x="76.9" y="116.7">C2</text>
<text x="76.9" y="119.3">100nF</text>
<text x="120" y="116.7">C3</text>
<text x="120" y="119.3">10uF</text>
<text x="125.9" y="119.3">25V</text>
<text x="163.2" y="116.7">C4</text>
<text x="163.2" y="119.3">22uF</text>
<text x="206.4" y="116.7">C5</text>
<text x="206.4" y="119.3">22uF</text>
<text x="234.2" y="115.2">IO4</text>
<text x="234.2" y="117.7">IO5</text>
<text x="273.6" y="116.7">U1</text>
<text x="273.6" y="119.3">ESP32-C3-WROOM-02</text>
<text x="292.8" y="116.7">C6</text>
<text x="292.8" y="119.3">10uF</text>
<text x="234.2" y="120.2">IO6</text>
<text x="234.2" y="122.8">IO7</text>
<text x="234.2" y="125.3">IO8</text>
<text x="234.2" y="127.9">IO9</text>
<text x="234.2" y="130.4">IO10</text>
<text x="234.2" y="132.9">IO18</text>
<text x="234.2" y="135.5">IO19</text>
<text x="247.2" y="136.7" transform="rotate(-90 247.2 136.7)">GND</text>
<text x="33.7" y="154.8">C7</text>
<text x="76.9" y="154.8">R2</text>
<text x="120" y="154.8">C8</text>
<text x="163.2" y="154.8">R3</text>
<text x="206.4" y="154.8">R4</text>
<text x="249.6" y="154.8">R5</text>
<text x="292.8" y="154.8">R6</text>
<text x="33.7" y="157.4">100nF</text>
<text x="76.9" y="157.4">10k</text>
<text x="120" y="157.4">1uF</text>
<text x="163.2" y="157.4">10k</text>
<text x="206.4" y="157.4">10k</text>
<text x="249.6" y="157.4">10k</text>
<text x="292.8" y="157.4">100k</text>
<text x="27.4" y="190.7">SW1</text>
<text x="115" y="190.7">D2</text>
<text x="201.4" y="190.7">D3</text>
<text x="287.8" y="190.7">D4</text>
<text x="76.9" y="192.9">R7</text>
<text x="76.9" y="195.5">1k</text>
<text x="163.2" y="192.9">R8</text>
<text x="163.2" y="195.5">1k</text>
<text x="253.3" y="192.9">J3</text>
<text x="253.3" y="195.5">PROG</text>
<text x="27.4" y="198.3">BOTON</text>
<text x="115" y="198.3">VERDE</text>
<text x="201.4" y="198.3">ROJO</text>
<text x="287.8" y="198.3">B5819W</text>
</g>
<g font-size="1.8" fill="#a90000">
<text x="111.5" y="35.5" transform="rotate(-90 111.5 35.5)">A1</text>
<text x="124.2" y="35.6" transform="rotate(-90 124.2 35.6)">14</text>
<text x="26.6" y="40.4">1</text>
<text x="69.8" y="40.4">1</text>
<text x="236.8" y="37.8">1</text>
<text x="254" y="37.8">16</text>
<text x="26.6" y="42.9">2</text>
<text x="69.8" y="42.9">2</text>
<text x="236.8" y="42.9">3</text>
<text x="254" y="42.9">14</text>
<text x="111.5" y="48.2" transform="rotate(-90 111.5 48.2)">A2</text>
<text x="121.7" y="48.3" transform="rotate(-90 121.7 48.3)">13</text>
<text x="66.6" y="75.9">1</text>
<text x="79.3" y="75.9">4</text>
<text x="162.3" y="75.6" transform="rotate(-90 162.3 75.6)">3</text>
<text x="280" y="75.9">3</text>
<text x="297.7" y="75.9">5</text>
<text x="66.6" y="81">2</text>
<text x="79.3" y="81">3</text>
<text x="155.5" y="78.5">1</text>
<text x="162.3" y="83.3" transform="rotate(-90 162.3 83.3)">2</text>
<text x="280" y="81">2</text>
<text x="297.7" y="78.5">6</text>
<text x="297.7" y="81">1</text>
<text x="289.3" y="85.8" transform="rotate(-90 289.3 85.8)">4</text>
<text x="246.1" y="96" transform="rotate(-90 246.1 96)">1</text>
<text x="231.7" y="98.8">2</text>
<text x="259" y="98.8">11</text>
<text x="259" y="101.3">12</text>
<text x="231.1" y="103.9">18</text>
<text x="231.1" y="106.4">17</text>
<text x="231.1" y="109">16</text>
<text x="231.1" y="111.5">15</text>
<text x="231.7" y="114">3</text>
<text x="231.7" y="116.6">4</text>
<text x="231.7" y="119.1">5</text>
<text x="231.7" y="121.7">6</text>
<text x="231.7" y="124.2">7</text>
<text x="231.1" y="129.3">10</text>
<text x="231.1" y="131.8">13</text>
<text x="231.7" y="126.7">8</text>
<text x="231.1" y="134.4">14</text>
<text x="246.1" y="139.1" transform="rotate(-90 246.1 139.1)">9</text>
<text x="242.5" y="190.2">1</text>
<text x="242.5" y="192.8">2</text>
<text x="242.5" y="195.3">3</text>
<text x="242.5" y="197.9">4</text>
</g>
</svg>
